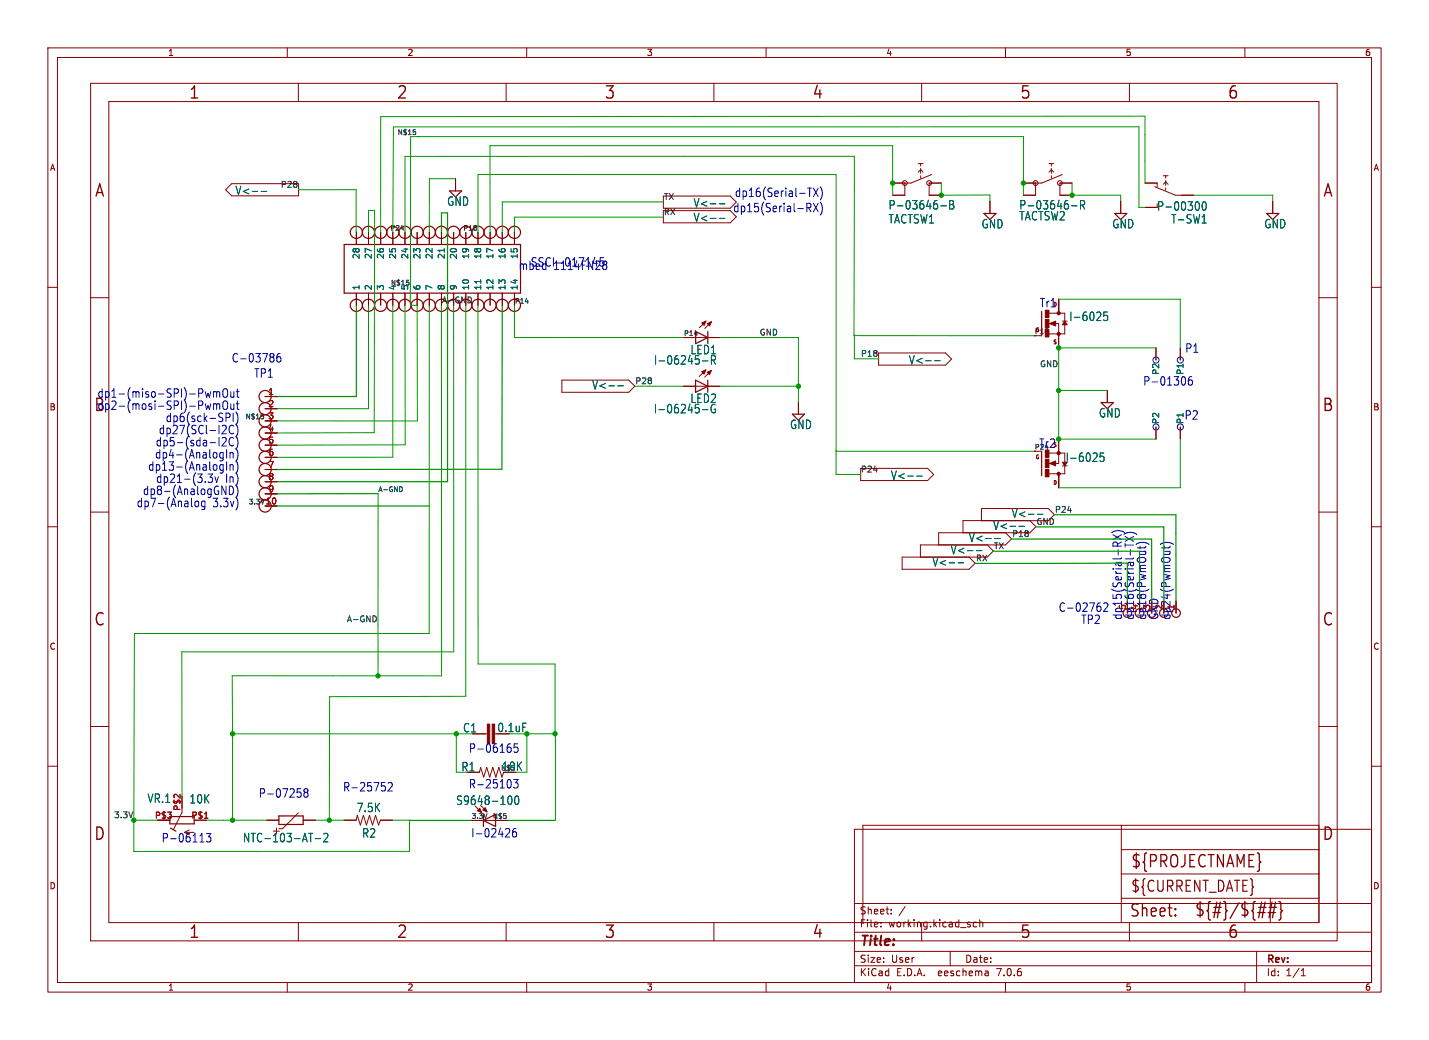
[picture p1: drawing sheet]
<svg xmlns="http://www.w3.org/2000/svg" width="298mm" height="217mm" viewBox="0 0 298 217" stroke-linecap="round" stroke-linejoin="round" font-family="sans-serif">
<g fill="none" stroke="#840000" stroke-width=".21">
<path d="M10 10h278.5v197.2h-278.5zM12 12h274.5v193.2h-274.5zM18.9 17.4h260.4v179.1h-260.4zM60 10v2M62.3 17.4v3.8M105.7 17.4v3.8M110 10v2M149.1 17.4v3.8M160 10v2M192.5 17.4v3.8M210 10v2M235.9 17.4v3.8"/>
<path d="M260 10v2M22.7 21.2h252.8v171.5h-252.8zM48.4 38.4h14v2.5h-14l-1.3-1.3zM95.1 37.3v2.6M189 38.2v2.6h-2.6M191.8 34.2h1M191.8 35.9l.5-.5 .5 .5M192.3 34.2v.5M192.3 35.2v1M192.3 36.7v.5M194.6 36.4l-4.4 1.8h-3.8M196.6 38.2h-2.5v2.6h2.5"/>
<path d="M216.3 38.2v2.6h-2.6M219.1 35.9l.5-.5 .5 .5M219.1 34.2h1M219.6 34.2v.5M219.6 35.2v1M219.6 36.7v.5M221.9 36.4l-4.3 1.8h-3.9M223.9 38.2h-2.5v2.6h2.5M239.1 38.2h2.6v.8M241.2 39l4.3 1.8h3.8M243 38.5l.5-.5 .5 .5M243 36.7h1"/>
<path d="M243.5 36.7v.5M243.5 37.7v1M243.5 39.2v.6M10 60h2M74.4 48.5v2.6M77 48.5v2.6M79.5 48.5v2.6M82 48.5v2.6M84.6 48.5v2.6M87.1 48.5v2.6M89.7 48.5v2.6M92.2 48.5v2.6"/>
<path d="M94.7 48.5v2.6M97.3 48.5v2.6M99.8 48.5v2.6M102.4 48.5v2.6M104.9 48.5v2.6M107.4 48.5v2.6M152.5 44h-14v2.5h14l1.3-1.2M153.8 42.2l-1.3-1.3h-14v2.6h14M206.8 42v2.6M234.1 42v2.6M239.1 43.3h2.6M265.8 42v2.6"/>
<path d="M286.5 60h2M18.9 62.2h3.8M74.4 61.2v2.6M77 61.2v2.6M79.5 61.2v2.6M82 61.2v2.6M84.6 61.2v2.6M87.1 61.2v2.6M89.7 61.2v2.6M92.2 61.2v2.6M94.7 61.2v2.6M97.3 61.2v2.6"/>
<path d="M99.8 61.2v2.6M102.4 61.2v2.6M104.9 61.2v2.6M107.4 61.2v2.6M117.3 79.4h14l1.3 1.2-1.3 1.3h-14zM142.7 70.5h7.7M147.4 77.2l-1.4 1.4M147.4 67.1l-1.4 1.4M148.6 77.4l-1.4 1.4M148.6 67.2l-1.4 1.4M183.5 73.7h14l1.2 1.3-1.2 1.2h-14zM218.9 67.6h2.2v5"/>
<path d="M219.1 65.4h3.3v1.7M221.1 62.5v2.9M221.9 67.1h1M222.4 67.7v2h-3.3M241.4 72.6v2.6M246.5 72.6v2.6M275.5 62.2h3.8M55.4 82.8h2.5M55.4 85.3h2.5M55.4 87.9h2.5M55.4 90.4h2.5M55.4 93h2.5"/>
<path d="M55.4 95.5h2.5M55.4 98h2.5M142.7 80.7h7.7M166.8 83.9v2.6M179.8 97.8h13.9l1.3 1.3-1.3 1.2h-13.9zM219.1 94.6h3.3M221.1 91.7v5.1h-2.2M221.1 98.9v3M222.4 97.3v1.6h-3.3M231.3 81.5v2.6M241.4 89.2v2.5M246.5 89.2v2.5"/>
<path d="M10 110h2M18.9 106.9h3.8M55.4 105.7h2.5M55.4 100.6h2.5M55.4 103.1h2.5M205 108.7v-2.5h13.9l1.3 1.3-1.3 1.2h-17.8v2.6M206.2 113.8l1.3 1.3-1.3 1.2h-17.8v2.6h14l1.3-1.3-1.3-1.3M210 111.3l1.3 1.2-1.3 1.3h-17.8v2.5M215.1 108.7l1.3 1.3-1.3 1.3h-19.1v2.5M275.5 106.9h3.8M286.5 110h2M10 160h2"/>
<path d="M18.9 151.7h3.8M98.7 153.2h3.1M275.5 151.7h3.8M286.5 160h2M38 169.6l-1.7 3.6M39.5 173.3l-1 .5M55.7 171.3h2.5M57.7 172.9v1.3M62.3 169.7l-3.3 3.4h-.8M63.3 171.3h2.6M71.8 171.3h2.6l.2-1 .7 2 .6-2 .6 2 .7-2 .6 2 .6-2 .7 2 .4-1h2.5M97.6 161.3h2.5l.3-1.1 .6 2.1 .7-2.1 .6 2.1 .6-2.1 .7 2.1 .6-2.1 .6 2.1 .4-1"/>
<path d="M98.4 171.3h7.6M99.2 168.3l1.4 1.4M100.3 168.1l1.4 1.4M178.4 173.2h108.1v32h-108.1zM234.2 172.3v20.4M234.2 177.4h41.3M275.5 172.3h-95.3v20.4M62.3 192.7v3.8M105.7 192.7v3.8M149.1 192.7v3.8M178.4 198.7h108.1M178.4 194.7h108.1"/>
<path d="M178.4 188.7h108.1M184 193.4v.2M184 192.6v.2M186.1 190.7v.2M186.1 189.9v.2M189.1 189.3l-1.3 1.9M192.5 192.7v3.8M198.4 198.7v3M204 192.6h-.4l-.3 .2 .1 .7h.6M204.6 192.7l.2-.1h.4l.1 1M204.6 192.1v1.5M234.2 182.5h41.3"/>
<path d="M234.2 187.6h41.3M235.9 192.7v3.8M262.5 198.7v6.5M265.3 187.6v5.1M60 205.2v2M110 205.2v2M160 205.2v2M178.4 201.7h108.1M206.3 202.8l.1 1M206.4 203.7l-.1 .1M206.4 203.1l-.1 .1M210 205.2v2"/>
<path d="M260 205.2v2M271.8 203.8h.8M271.8 202.7l.4-.4v1.5"/>
<circle cx="189" cy="38.2" r=".51"/>
<circle cx="194.1" cy="38.2" r=".51"/>
<circle cx="216.3" cy="38.2" r=".51"/>
<circle cx="221.4" cy="38.2" r=".51"/>
</g>
<g fill="#840000" stroke="#840000" stroke-width=".21">
<path d="M102.8 151.2h.5v4.1h-.5z"/>
<path d="M101.8 151.2h.5v4.1h-.5z"/>
<path d="M218.3 94h.8v1.5h-.8z"/>
<path d="M218.3 95.9h.8v1.8h-.8z"/>
<path d="M218.3 98h.8v1.6h-.8z"/>
<path d="M219.2 96.8l1.3-.5v1z"/>
<path d="M146.6 67.4l.8-.3-.3 .8z"/>
<path d="M147.7 67.6l.9-.4-.4 .9z"/>
<path d="M146.5 77.6l.9-.4-.3 .9z"/>
<path d="M147.7 77.7l.9-.3-.4 .8z"/>
<path d="M218.3 68.8h.8v1.6h-.8z"/>
<path d="M218.3 66.7h.8v1.8h-.8z"/>
<path d="M218.3 64.8h.8v1.5h-.8z"/>
<path d="M219.2 67.6l1.3-.5v1z"/>
<path d="M222.4 67.1l.5 .7h-1z"/>
<path d="M100.8 169.2l.5-.5 .4 .8z"/>
<path d="M99.7 169.3l.5-.5 .4 .9z"/>
<circle cx="221.1" cy="94.6" r=".33"/>
<circle cx="221.1" cy="98.9" r=".33"/>
<circle cx="221.1" cy="69.7" r=".33"/>
<circle cx="221.1" cy="65.4" r=".33"/>
</g>
<g fill="none" stroke="#840000" stroke-width=".25">
<path d="M93.9 39.9h2.5l-1.3 1.2zM71.9 51.1h36.8v10.1h-36.8zM205.5 44.6h2.5l-1.2 1.2zM232.8 44.6h2.5l-1.2 1.2zM264.5 44.6h2.6l-1.3 1.2zM145.3 79.4l2.5 1.3-2.5 1.2zM145.3 69.2l2.5 1.3-2.5 1.3v-1.3M147.8 79.4v2.5M147.8 69.2v2.6M217.6 65v5.1M165.5 86.5h2.5l-1.2 1.3zM217.6 94.2v5.1"/>
<path d="M230 84.1h2.5l-1.2 1.2zM35.5 170.5h5.1v1.5h-5.1v-.7M35.6 172.9l1.1 .7M58.2 170.4h5.1v1.8h-5.1zM101 171.3l2.5 1.3v-1.3M101 171.3v1.3M103.5 170.1l-2.5 1.2"/>
<circle cx="74.4" cy="48.5" r="1.27"/>
<circle cx="77" cy="48.5" r="1.27"/>
<circle cx="79.5" cy="48.5" r="1.27"/>
<circle cx="82" cy="48.5" r="1.27"/>
<circle cx="84.6" cy="48.5" r="1.27"/>
<circle cx="87.1" cy="48.5" r="1.27"/>
<circle cx="89.7" cy="48.5" r="1.27"/>
<circle cx="92.2" cy="48.5" r="1.27"/>
<circle cx="94.7" cy="48.5" r="1.27"/>
<circle cx="97.3" cy="48.5" r="1.27"/>
<circle cx="99.8" cy="48.5" r="1.27"/>
<circle cx="102.4" cy="48.5" r="1.27"/>
<circle cx="104.9" cy="48.5" r="1.27"/>
<circle cx="107.4" cy="48.5" r="1.27"/>
<circle cx="74.4" cy="63.8" r="1.27"/>
<circle cx="77" cy="63.8" r="1.27"/>
<circle cx="79.5" cy="63.8" r="1.27"/>
<circle cx="82" cy="63.8" r="1.27"/>
<circle cx="84.6" cy="63.8" r="1.27"/>
<circle cx="87.1" cy="63.8" r="1.27"/>
<circle cx="89.7" cy="63.8" r="1.27"/>
<circle cx="92.2" cy="63.8" r="1.27"/>
<circle cx="94.7" cy="63.8" r="1.27"/>
<circle cx="97.3" cy="63.8" r="1.27"/>
<circle cx="99.8" cy="63.8" r="1.27"/>
<circle cx="102.4" cy="63.8" r="1.27"/>
<circle cx="104.9" cy="63.8" r="1.27"/>
<circle cx="107.4" cy="63.8" r="1.27"/>
<circle cx="55.4" cy="90.4" r="1.27"/>
<circle cx="55.4" cy="85.3" r="1.27"/>
<circle cx="55.4" cy="98" r="1.27"/>
<circle cx="55.4" cy="87.9" r="1.27"/>
<circle cx="55.4" cy="82.8" r="1.27"/>
<circle cx="55.4" cy="95.5" r="1.27"/>
<circle cx="55.4" cy="93" r="1.27"/>
<circle cx="55.4" cy="100.6" r="1.27"/>
<circle cx="55.4" cy="103.1" r="1.27"/>
<circle cx="55.4" cy="105.7" r="1.27"/>
<circle cx="245.6" cy="128" r=".9"/>
</g>
<g fill="none" stroke="#006464" stroke-width=".21">
<path d="M54.6 40h1.1M92.8 51.9v.7M100.4 58.4v.8M150.2 42.6h1.2M150.2 45.6h1.2M196.5 43h1.1M198.4 41.9h.5l.2 .1 .1 .4-.3 .3a.49 .49 0 0 1 .3 .5 .49 .49 0 0 1-.3 .5h-.5zM198.4 42.7h.5M223.8 43h1.1M225.7 42.8l.7-.1 .1-.2-.1-.5-.7-.1v1.8M226 42.8l.5 .9M250.3 42.2l.2 .6-.2 1"/>
<path d="M251.1 46.6h.8M251.3 42.2l.1-.1a1 1 0 0 1 .4 1.6l-.2 .2a1 1 0 0 1-.4-1.6zM146.7 75.4h1.2M148.6 74.3v1.7M148.9 75.2l.5 .8M149.4 75l-.2 .2h-.6M195.2 75.3h1.1M231.3 65.2h-.7l-.1 .8 .2-.2 .5 .1 .2 .3-.1 .6-.2 .1-.6-.1M129 80.6h1.2M146.7 85.5h1.1M148.5 85.2v.3a.68 .68 0 0 0 .6 .7l.3-.2v-.5h-.3M191.4 99.4h1.2"/>
<path d="M230.5 94.6h-.7l-.1 .8 .2-.1h.5l.2 .3-.1 .6-.2 .2-.6-.2M200.1 117.5h1.2M203.9 115h1.2M207.7 112.4h1.2M212.8 109.9h1.2M216.7 107.4h1.1M64.5 174h.8M65.8 175.1h1.2M67.6 174.2l.6-.2 .3 .5-.9 1.3h.9M106.2 166.4l.2-.2a1 1 0 0 1 .4 1.6l-.2 .2-.4-.2M107.7 166.3l.1-.1a1 1 0 0 1 .4 1.6l-.2 .2a1 1 0 0 1-.4-1.6z"/>
</g>
<path d="M245.5 191v.3M245.5 189.7v.3M262.7 190.6h1.5M262.9 189.5h1.5M264.2 188.4l-.6 3.2M264.8 190.6h1.6M265 189.5h1.6M265.7 188.4l-.7 3.2M266.4 188.4l-.6 3.2M267.1 188.3l.3 .1 .1 .2v1.2l.3 .4-.3 .4v1.2l-.1 .2-.3 .1" fill="none" stroke="#840000" stroke-width=".27"/>
<path d="M42.7 170.9h.7" fill="none" stroke="#a90000" stroke-width=".21"/>
<path d="M86.3 27.1h.5M86.6 27.5l.2 .2-.2 .4M84.9 58.5h.5M85.2 58.9l.2 .4M98.2 62.1l.3 .4-.3 .7M54.5 86.5h.5M54.9 86.8l.2 .2-.2 .5M83.9 101.7l.1 .4-.1 .5M78.4 128.7l.2 .4-.2 .7" fill="none" stroke="#0f0f0f" stroke-width=".21"/>
<g fill="none" stroke="#0000c2" stroke-width=".21">
<path d="M168.7 39.3h.8M169.1 39.3v1.8M169.9 39.3l1 1.8M170.9 39.3l-1 1.8M171.3 39a2.31 2.31 0 0 1 0 2.7M124.2 53.7l-.3 1.3M126.1 53.8h-.7l-.1 .8M126.2 54.5l.4 .1 .1 .3-.2 .4M126.2 55.3h.3M126.5 55.3l.2 .1v.6l-.2 .3h-.3M168.5 42.5h.6l.3 .3-.2 .5-.7 .1M168.9 43.4l.5 .8"/>
<path d="M169.9 42.5l1 1.7M170.9 42.5l-1 1.7M171.3 42.2a2.31 2.31 0 0 1 0 2.7M57.2 74v.4M57.2 74.8v.6M58.5 73.8a.63 .63 0 0 0-.7 .8l.1 .9 .5 .1 .2-.2 .1-.6-.2-.2-.4-.1-.3 .3M247.5 78.8l.1 .9-.2 .6M248.9 78.6a.63 .63 0 0 0-.7 .8l.1 .9 .5 .1 .2-.1v-.6l-.1-.3-.4-.1-.3 .4M44.3 99.8l.1 .6-.2 .3h-.5l-.3-.1M44.6 81.8v1.2M44.6 84.3v1.2M44.6 81.9l.4-.1 .2 .2"/>
<path d="M44.6 84.5l.4-.2 .2 .3M44.9 99.6l.3 1.1 .4-1.1M45.2 82l.3-.2 .3 .1 .1 1.1M45.2 82v1M45.2 84.6v.9M45.2 84.6l.3-.3 .3 .1 .1 1.1M46.8 81.3h.5a1.26 1.26 0 0 1-.1 1.7l-.4-.1a1.43 1.43 0 0 1 0-1.6zM46.8 83.8h.5a1.26 1.26 0 0 1-.1 1.7l-.4-.1a1.43 1.43 0 0 1 0-1.6zM47.2 86.3h.6l.2 .3-.1 .5-.7 .1M47.2 92.1l-.9 1h1M47.3 93.9v1.8M47.3 96.4v1.8"/>
<path d="M48 94.5v1.2M48 97v1.2M48 94.6l.3-.1 .3 .1 .1 1.1M48 97.2l.3-.2 .3 .1 .1 1.1M48.2 81.8l.1 1.1 .3 .1 .2-.2M48.2 84.3l.1 1.1 .3 .1 .2-.2M48.7 86.3v1.7M48.8 89l-.1-.1a.51 .51 0 0 0-.8 .3l-.1 .6a.68 .68 0 0 0 .7 .8l.3-.2M48.8 91.5l-.1-.1a.51 .51 0 0 0-.8 .4l-.1 .6a.68 .68 0 0 0 .7 .7l.3-.1M48.8 81.8v1.2M48.8 84.3v1.2M49.3 86a2.34 2.34 0 0 1 0 2.6"/>
<path d="M49.3 93.6v.1M49.3 96.2v.1M49.3 88.6h.1M49.3 91.1v.1M49.3 81.8h.6M49.3 96.3l.4 1.1-.1 1M49.3 96.3h.1M49.3 93.7a2.39 2.39 0 0 1 0 2.6M49.3 88.6a2.39 2.39 0 0 1 0 2.6M49.3 91.2a2.39 2.39 0 0 1 0 2.5M49.3 91.2v.1M49.3 84.3h.6"/>
<path d="M49.3 88.6v.1M49.3 93.7v.1M49.6 81.2v1.5l.3 .3M49.6 83.7v1.5l.3 .3M40.8 104.8l-.1 .7 .3 .3 .4-.1 .1-.2-.1-.7M42.1 104.8v.9l.3 .1 .4-.1M42.8 104.6v1.5l-.3 .3-.4-.1M47.9 101.5v1.8h.4a.82 .82 0 0 0 .5-1M49.6 102l.1 .8-.1 .7M232.2 111.2a2.31 2.31 0 0 1 2.7 0M232.4 114v-.5l.4-.3 .5 .1 .1 .7M232.4 111.7l1.8 1"/>
<path d="M234.2 113.2l-.8 .5M234.2 111.7l-1.8 1M234.7 111.6a2.31 2.31 0 0 1 2.7 0M235 113.4v.9M235 113.8h1.8M235 112l1.8 1M236.8 112l-1.8 1M237.3 113.7a2.31 2.31 0 0 1 2.7 0M239.3 114l-.3 .4h-1.5M242.3 113.7a2.31 2.31 0 0 1 2.8 0M243.2 114v.6M244.4 114l-.3 .4h-1.5"/>
<path d="M229.9 126.7v.8M230.5 126.1l.6-.2 .2 .2 .1 .3-.9 1.3h.9M106.3 155.3h.3M106.5 156l.3 .3v.5l-.3 .3M108.1 155.3h-.7l-.1 .9 .3-.2 .5 .1 .1 .2-.1 .6-.2 .2-.6-.2M41.7 175.8h.9M43.1 174h.9l-.5 .7 .5 .2v.8l-.2 .1h-.5l-.2-.1M62.1 164.7h.7M62.6 165.4l.3 .3v.4l-.3 .4M63.8 165.5l-.3-.4 .3-.4 .4 .1 .1 .2-.3 .5M63.8 165.5l-.3 .3v.3l.3 .4h.2l.3-.4v-.5l-.3-.1M63.8 165.5h.2"/>
<path d="M80.4 164.3v.7M81.1 163.6l.5-.2 .3 .2v.3l-.9 1.3h.9M106.2 173l.3 .3-.1 .5-.9 1h1M106.6 162.9l.2 .5-.2 1M107.3 162.8h.9l-.5 .6 .4 .2v.8l-.2 .1h-.4l-.2-.1M107.8 173a.63 .63 0 0 0-.8 .8l.2 .9 .4 .1 .2-.2 .1-.6-.1-.2-.5-.1-.3 .3"/>
<circle cx="241.4" cy="75.2" r=".63"/>
<circle cx="246.5" cy="75.2" r=".63"/>
<circle cx="241.4" cy="89.2" r=".63"/>
<circle cx="246.5" cy="89.2" r=".63"/>
</g>
<g fill="none" stroke="#009600" stroke-width=".21">
<path d="M62.4 39.6h12v8.9M95.1 37.3h-5.4v11.2M186.4 38.2h.1M196.6 38.2v2.6l10.2-.1v1.3M213.7 38.2h.1M223.9 38.2v2.6h10.2v1.2M239.1 38.2v-13.9l-159.6 .1v24.1M77 48.5v-4.6h1.2v46.4l-22.8 .1M84.6 48.5v-15.8l93.8-.1v42.3h5.1M85.7 59.8v4h1.4l.1 24.1h-31.8M99.8 48.5v-12.1h74.8v62.7h5.1M138.6 42.2h-33.7v6.3"/>
<path d="M138.6 45.3h-31.2v3.2M186.4 40.8v-10.4h-84.1l.1 18.1M206.8 42h.1M213.7 40.8l.1-12.3h-128l-.1 31.4M234.1 42h.1M239.1 43.3h-1.2v-16.8h-155.7l-.2 22M249.3 40.8h16.5v1.2M77 63.8v21.5h-21.6M82 63.8v31.7h-26.6M84.6 63.8v29.1l-29.2 .1M89.7 63.8l-.1 68.5h-61.5l-.1 39M92.2 63.8v77.3h-43.7l.1 12.1"/>
<path d="M94.7 63.8l.1 72.3h-56.8v30.1M97.3 63.8v81.6l-28.5 .1v25.8M99.8 63.8l.1 74.9h16v14.5M107.4 63.8v6.7h35.3M150.4 70.5h16.4v13.4M178.4 70.1h37.6M221.1 62.5h25.4v10.1M241.4 72.6h-20.3v19.1h20.3M132.6 80.6l10.1 .1M166.8 80.6l-16.4 .1M174.6 94.2h41.4M221.1 81.5h10.2"/>
<path d="M246.5 91.7v10.2h-25.4M79 103v38.1M48.6 153.2h50.1M48.6 153.2v18.1M95.3 153.2v8.1h2.3M110 153.2v8.1h-2.3M115.9 153.2h-9.6M115.9 153.2l.1 18.1M32.9 171.3h-4.9M48.6 171.3h-5.5M48.6 171.3h7.1M65.9 171.3h5.9"/>
<path d="M82 171.3h3.5v6.5h-57.6l.1-6.5"/>
</g>
<g fill="none" stroke="#009600" stroke-width=".25">
<path d="M92.2 48.8v-4.4h1.3v56.2h-38.1M74.4 63.8v19h-19M104.9 63.8l-.1 34.2h-49.4M55.4 105.7h34.3M78.9 103.1h-23.5M203.7 117.7l31.8-.1v10.4M207.5 115.1h30.5M211.3 112.6h29.2v15.4M216.4 110h26.7v18M220.2 107.5h25.4v20.5M238 117.4v10.6M85.5 171.3h12.9"/>
<path d="M106 171.3h10"/>
</g>
<g fill="#009600" stroke="#009600" stroke-width=".21">
<circle cx="28" cy="171.3" r=".46"/>
<circle cx="68.8" cy="171.3" r=".46"/>
<circle cx="79" cy="141.1" r=".46"/>
<circle cx="48.6" cy="171.3" r=".46"/>
<circle cx="48.6" cy="153.2" r=".46"/>
<circle cx="115.9" cy="153.2" r=".46"/>
<circle cx="110" cy="153.2" r=".46"/>
<circle cx="95.3" cy="153.2" r=".46"/>
<circle cx="196.6" cy="40.8" r=".46"/>
<circle cx="186.4" cy="38.2" r=".46"/>
<circle cx="213.7" cy="38.2" r=".46"/>
<circle cx="223.9" cy="40.8" r=".46"/>
<circle cx="221.1" cy="91.7" r=".46"/>
<circle cx="221.1" cy="72.6" r=".46"/>
<circle cx="221.1" cy="81.5" r=".46"/>
<circle cx="166.8" cy="80.6" r=".46"/>
</g>
<g font-size="3.5" fill="#840000">
<text x="39.3" y="21">1</text>
<text x="82.7" y="21">2</text>
<text x="126.1" y="21">3</text>
<text x="169.5" y="21">4</text>
<text x="212.9" y="21">5</text>
<text x="256.3" y="21">6</text>
<text x="19.6" y="41.5">A</text>
<text x="276.2" y="41.5">A</text>
<text x="276" y="86.2">B</text>
<text x="19.5" y="131">C</text>
<text x="276" y="131">C</text>
<text x="19.5" y="175.8">D</text>
<text x="276" y="175.8">D</text>
<text x="236.1" y="181.5">${PROJECTNAME}</text>
<text x="235.8" y="191.8">Sheet:</text>
<text x="249.4" y="191.7">${#}/${##}</text>
<text x="39.3" y="196.3">1</text>
<text x="82.7" y="196.3">2</text>
<text x="126.1" y="196.3">3</text>
<text x="169.5" y="196.3">4</text>
<text x="212.9" y="196.3">5</text>
<text x="256.3" y="196.3">6</text>
</g>
<text font-size="3.5" fill="#0000c2" x="19.5" y="86.2">B</text>
<text font-size="3.2" fill="#840000" x="236.1" y="186.6">${CURRENT_DATE}</text>
<text font-size="2.8" fill="#840000" x="179.4" y="198.1">Title:</text>
<g font-size="2.5" fill="#006464">
<text x="49.1" y="41">V&lt;--</text>
<text x="93.3" y="43.2">GND</text>
<text x="144.8" y="43.5">V&lt;--</text>
<text x="144.8" y="46.6">V&lt;--</text>
<text x="185.5" y="46.9">TACTSW1</text>
<text x="185.5" y="44">P-03646-B</text>
<text x="204.9" y="47.9">GND</text>
<text x="212.8" y="46.2">TACTSW2</text>
<text x="212.8" y="44">P-03646-R</text>
<text x="232.2" y="47.9">GND</text>
<text x="241.6" y="44.2">P-00300</text>
<text x="244.5" y="46.9">T-SW1</text>
<text x="264" y="47.9">GND</text>
<text x="223.2" y="67.2">I-6025</text>
<text x="136.5" y="76.3">I-06245-R</text>
<text x="144.1" y="74.2">LED1</text>
<text x="189.7" y="76.3">V&lt;--</text>
<text x="123.6" y="81.6">V&lt;--</text>
<text x="136.5" y="86.5">I-06245-G</text>
<text x="144.1" y="84.4">LED2</text>
<text x="164.9" y="89.8">GND</text>
<text x="229.4" y="87.4">GND</text>
<text x="186" y="100.4">V&lt;--</text>
<text x="222.5" y="96.7">I-6025</text>
<text x="202.3" y="113.4">V&lt;--</text>
<text x="207.3" y="110.9">V&lt;--</text>
<text x="211.2" y="108.4">V&lt;--</text>
<text x="194.6" y="118.5">V&lt;--</text>
<text x="198.4" y="116">V&lt;--</text>
<text x="96.6" y="153.1">C1</text>
<text x="96.3" y="161.3">R1</text>
<text x="30.7" y="167.9">VR.1</text>
<text x="39.5" y="168">10K</text>
<text x="74.4" y="169.8">7.5K</text>
<text x="95.2" y="168.3">S9648-100</text>
<text x="50.6" y="176.1">NTC-103-AT-2</text>
<text x="75.5" y="175.1">R2</text>
</g>
<g font-size="2.5" fill="#0000c2">
<text x="153.4" y="41.3">dp16(Serial-TX)</text>
<text x="153.1" y="44.5">dp15(Serial-RX)</text>
<text x="108.3" y="56.5">mbed</text>
<text x="110.7" y="56">SSCI-017145</text>
<text x="115.6" y="56.5">1114FN28</text>
<text x="217" y="64.5">Tr1</text>
<text x="48.3" y="75.8">C-03786</text>
<text x="247.5" y="73.8">P1</text>
<text x="20.3" y="83.2">dp1-(miso-SPI)-PwmOut</text>
<text x="53" y="79">TP1</text>
<text x="238.7" y="80.6">P-01306</text>
<text x="20.3" y="85.7">dp2-(mosi-SPI)-PwmOut</text>
<text x="34.5" y="88.3">dp6(sck-SPI)</text>
<text x="247.3" y="87.8">P2</text>
<text x="32.3" y="95.9">dp4-(AnalogIn)</text>
<text x="32.5" y="93.3">dp5-(sda-I2C)</text>
<text x="33.1" y="90.8">dp27(SCl-I2C)</text>
<text x="216.9" y="93.8">Tr2</text>
<text x="30.9" y="98.4">dp13-(AnalogIn)</text>
<text x="32.5" y="101">dp21-(3.3v</text>
<text x="47.1" y="101">In)</text>
<text x="28.5" y="106">dp7-(Analog</text>
<text x="29.8" y="103.5">dp8-(AnalogGND)</text>
<text x="44.4" y="106">3.3v)</text>
<text x="221" y="127.9">C-02762</text>
<text x="225.7" y="130.4">TP2</text>
<text x="234.4" y="129.5" transform="rotate(-90 234.4 129.5)">dp15(Serial-RX)</text>
<text x="97.8" y="157.5">P-06165</text>
<text x="54" y="166.7">P-07258</text>
<text x="71.6" y="165.4">R-25752</text>
<text x="97.8" y="164.9">R-25103</text>
<text x="33.7" y="176.2">P-06113</text>
<text x="98.3" y="175.2">I-02426</text>
</g>
<g font-size="2.5" fill="#840000">
<text x="237" y="129.5" transform="rotate(-90 237 129.5)">dp16(Serial-TX)</text>
<text x="239.5" y="129.5" transform="rotate(-90 239.5 129.5)">dp18(PwmOut)</text>
<text x="242.1" y="129.5" transform="rotate(-90 242.1 129.5)">GND</text>
<text x="244.6" y="129.5" transform="rotate(-90 244.6 129.5)">dp24(PwmOut)</text>
<text x="103.8" y="153.1">0.1uF</text>
<text x="104.8" y="161.2">10K</text>
</g>
<g font-size="2.1" fill="#840000">
<text x="179.4" y="191.1">Sheet:</text>
<text x="179.4" y="193.8">File:</text>
<text x="185.5" y="193.8">working.kicad_sch</text>
<text x="179.4" y="201.2">Size:</text>
<text x="186.1" y="201.2">User</text>
<text x="201.4" y="201.2">Date:</text>
<text x="264.4" y="201.5">Rev:</text>
<text x="179.4" y="204">KiCad</text>
<text x="187.2" y="204">E.D.A.</text>
<text x="196.1" y="204">eeschema</text>
<text x="208.4" y="204">7.0.6</text>
<text x="264.4" y="204">Id:</text>
<text x="268.5" y="204">1/1</text>
</g>
<g font-size="1.8" fill="#840000">
<text x="35" y="11.9">1</text>
<text x="85" y="11.9">2</text>
<text x="135" y="11.9">3</text>
<text x="185" y="11.9">4</text>
<text x="235" y="11.9">5</text>
<text x="285" y="11.9">6</text>
<text x="10.3" y="35.9">A</text>
<text x="286.8" y="35.9">A</text>
<text x="10.3" y="85.9">B</text>
<text x="286.7" y="85.9">B</text>
<text x="10.3" y="135.9">C</text>
<text x="286.7" y="135.9">C</text>
<text x="10.3" y="185.9">D</text>
<text x="286.7" y="185.9">D</text>
<text x="35" y="207">1</text>
<text x="85" y="207">2</text>
<text x="135" y="207">3</text>
<text x="185" y="207">4</text>
<text x="235" y="207">5</text>
<text x="285" y="207">6</text>
</g>
<g font-size="1.8" fill="#006464">
<text x="75.3" y="54.2" transform="rotate(-90 75.3 54.2)">28</text>
<text x="77.8" y="54.2" transform="rotate(-90 77.8 54.2)">27</text>
<text x="80.4" y="54.2" transform="rotate(-90 80.4 54.2)">26</text>
<text x="82.9" y="54.2" transform="rotate(-90 82.9 54.2)">25</text>
<text x="85.4" y="54.2" transform="rotate(-90 85.4 54.2)">24</text>
<text x="88" y="54.2" transform="rotate(-90 88 54.2)">23</text>
<text x="90.5" y="54.2" transform="rotate(-90 90.5 54.2)">22</text>
<text x="93.1" y="54.2" transform="rotate(-90 93.1 54.2)">21</text>
<text x="95.6" y="54.2" transform="rotate(-90 95.6 54.2)">20</text>
<text x="98.1" y="54.2" transform="rotate(-90 98.1 54.2)">19</text>
<text x="100.7" y="54.2" transform="rotate(-90 100.7 54.2)">18</text>
<text x="103.2" y="54.2" transform="rotate(-90 103.2 54.2)">17</text>
<text x="105.8" y="54.2" transform="rotate(-90 105.8 54.2)">16</text>
<text x="108.3" y="54.2" transform="rotate(-90 108.3 54.2)">15</text>
<text x="75.3" y="60.7" transform="rotate(-90 75.3 60.7)">1</text>
<text x="77.8" y="60.7" transform="rotate(-90 77.8 60.7)">2</text>
<text x="80.4" y="60.7" transform="rotate(-90 80.4 60.7)">3</text>
<text x="82.9" y="60.7" transform="rotate(-90 82.9 60.7)">4</text>
<text x="85.4" y="60.7" transform="rotate(-90 85.4 60.7)">5</text>
<text x="88" y="60.7" transform="rotate(-90 88 60.7)">6</text>
<text x="90.5" y="60.7" transform="rotate(-90 90.5 60.7)">7</text>
<text x="93.1" y="60.7" transform="rotate(-90 93.1 60.7)">8</text>
<text x="95.6" y="60.7" transform="rotate(-90 95.6 60.7)">9</text>
<text x="98.1" y="60.7" transform="rotate(-90 98.1 60.7)">10</text>
<text x="100.7" y="60.7" transform="rotate(-90 100.7 60.7)">11</text>
<text x="103.2" y="60.7" transform="rotate(-90 103.2 60.7)">12</text>
<text x="105.8" y="60.7" transform="rotate(-90 105.8 60.7)">13</text>
<text x="108.3" y="60.7" transform="rotate(-90 108.3 60.7)">14</text>
<text x="242.3" y="78.4" transform="rotate(-90 242.3 78.4)">P2</text>
<text x="247.4" y="78.4" transform="rotate(-90 247.4 78.4)">P1</text>
<text x="242.3" y="88.6" transform="rotate(-90 242.3 88.6)">P2</text>
<text x="247.4" y="88.6" transform="rotate(-90 247.4 88.6)">P1</text>
</g>
<g font-size="1.8" fill="#a90000">
<text x="55.9" y="82.5">1</text>
<text x="55.9" y="85.1">2</text>
<text x="55.9" y="87.6">3</text>
<text x="55.9" y="90.2">4</text>
<text x="55.9" y="92.7">5</text>
<text x="55.9" y="95.2">6</text>
<text x="55.9" y="97.8">7</text>
<text x="55.9" y="100.3">8</text>
<text x="55.3" y="105.4">10</text>
<text x="55.9" y="102.9">9</text>
<text x="235.2" y="127.5" transform="rotate(-90 235.2 127.5)">5</text>
<text x="237.7" y="127.5" transform="rotate(-90 237.7 127.5)">4</text>
<text x="240.3" y="127.5" transform="rotate(-90 240.3 127.5)">3</text>
<text x="242.8" y="127.5" transform="rotate(-90 242.8 127.5)">2</text>
<text x="245.4" y="127.5" transform="rotate(-90 245.4 127.5)">1</text>
<text x="32.3" y="171">P$3</text>
<text x="37.8" y="169.4" transform="rotate(-90 37.8 169.4)">P$2</text>
<text x="39.9" y="171">P$1</text>
</g>
<g font-size="1.7" fill="#0f0f0f">
<text x="58.5" y="39.3">P28</text>
<text x="138.6" y="41.8">TX</text>
<text x="138.6" y="45">RX</text>
<text x="92.2" y="63.4">A-GND</text>
<text x="158.6" y="70.1">GND</text>
<text x="179.7" y="74.6">P18</text>
<text x="217.1" y="76.7">GND</text>
<text x="132.6" y="80.3">P28</text>
<text x="179.7" y="98.7">P24</text>
<text x="220.2" y="107.2">P24</text>
<text x="211.3" y="112.2">P18</text>
<text x="216.4" y="109.7">GND</text>
<text x="203.7" y="117.3">RX</text>
<text x="207.5" y="114.8">TX</text>
<text x="72.3" y="130">A-GND</text>
<text x="23.7" y="170.9">3.3V</text>
</g>
<g font-size="1.4" fill="#0f0f0f">
<text x="82.9" y="28.2">N$15</text>
<text x="81.4" y="48.2">P24</text>
<text x="96.6" y="48.2">P18</text>
<text x="81.5" y="59.7">N$15</text>
<text x="107.4" y="63.5">P14</text>
<text x="142.7" y="70.2">P14</text>
<text x="51.2" y="87.6">N$15</text>
<text x="51.8" y="105.4">3.3V</text>
<text x="78.9" y="102.8">A-GND</text>
<text x="98.4" y="171">3.3V</text>
<text x="102.8" y="171">N$5</text>
</g>
<g font-size="1.4" fill="#840000">
<text x="216" y="69.8">P18</text>
<text x="216" y="94">P24</text>
</g>
<text font-size="1.4" fill="#006464" x="104.5" y="161">N$5</text>
<g font-size="1.1" fill="#840000">
<text x="219.9" y="64.2">D</text>
<text x="219.9" y="72.1">S</text>
<text x="219.9" y="93.5">S</text>
<text x="216.2" y="96.1">G</text>
<text x="219.9" y="101.4">D</text>
</g>
<text font-size="1.1" fill="#0f0f0f" x="216.2" y="69.5">G</text>
</svg>
